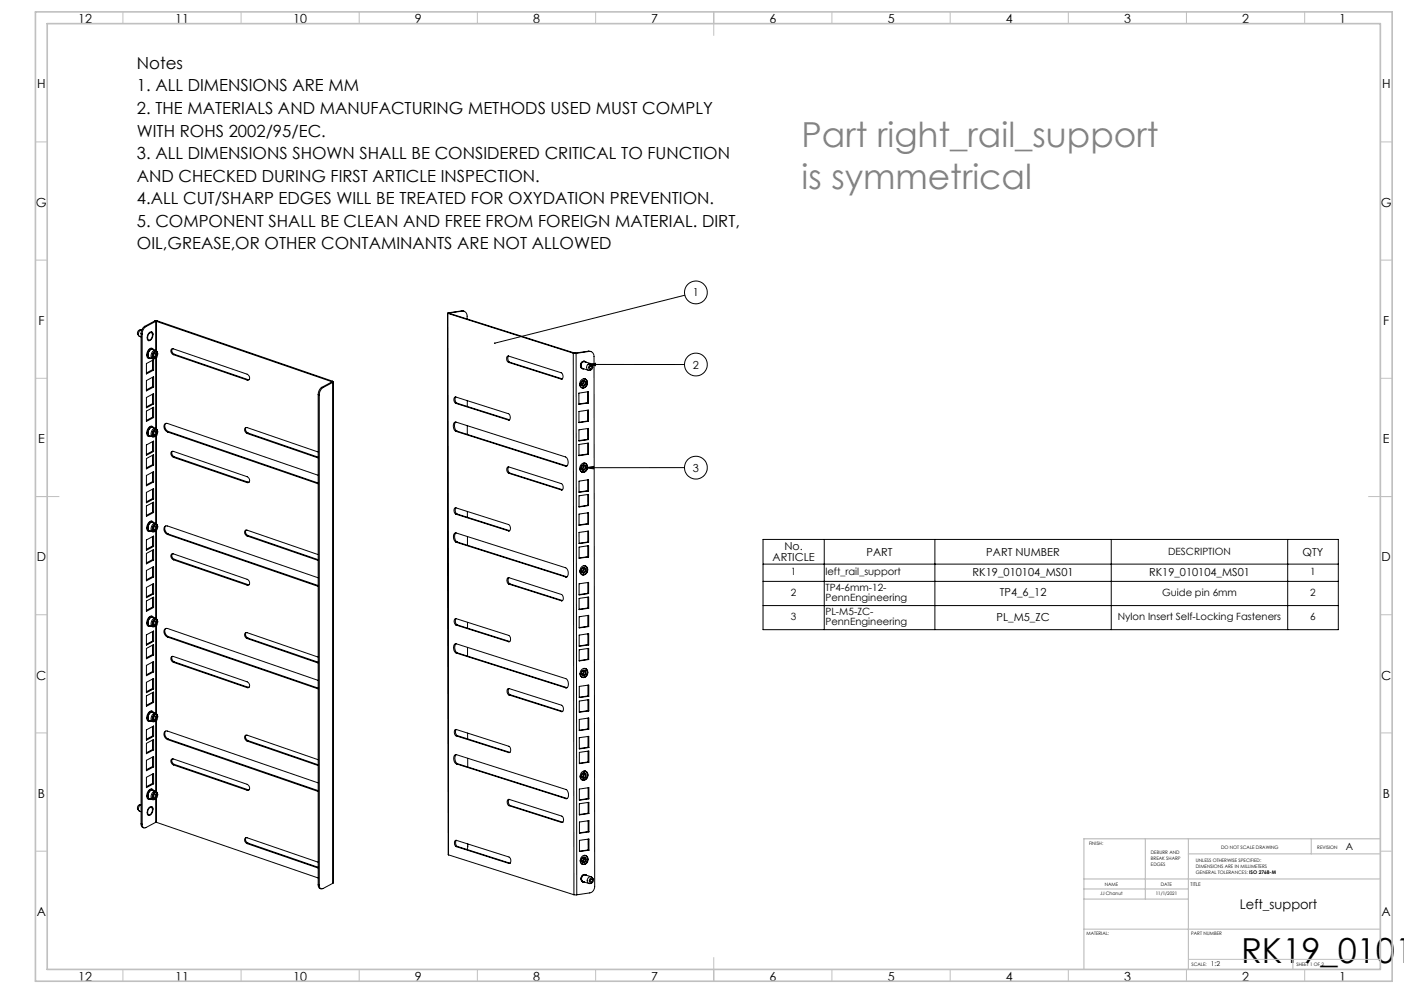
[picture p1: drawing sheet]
<svg xmlns="http://www.w3.org/2000/svg" width="594mm" height="420mm" viewBox="0 0 594 420" stroke-linecap="round" stroke-linejoin="round" font-family="sans-serif">
<g fill="none" stroke="#000" stroke-width=".42">
<path d="M59.7 139.4a1.47 1.47 0 0 0-1.5 1 1.47 1.47 0 0 0 .6 1.7M60 139.5a1.71 1.71 0 0 0-1 2.8l.7 .2M61.2 138a3.7 3.7 0 0 0-1.5 3.1M61.2 138l.5 .2M61.7 138.2a3.9 3.9 0 0 0-1.6 3.1M65.4 135.8l.5 .1M65.4 135.8l-4.2 2.2M65.9 135.9h.3M65.9 135.9l-4.2 2.3M65.9 135.9v12.4M66.2 135.9v12.7l-.3-.3M66.2 135.9l74.1 25.5"/>
<path d="M66.6 135.7l-1.2 .1M66.6 135.7l-.4 .2M66.6 135.7l74.1 25.5M189.3 132.5l.5 229.1M189.5 132.6l53 16.8M189.5 132.6l.3 229M189.7 132.3l-.2 .3M189.7 132.3l.3 .1M190 132.5l-.5 .1M190 132.5l53.1 16.8M190 132.4v.1M195.2 131.5l1.1 .1"/>
<path d="M195.2 131.5l-5.5 .8M195.2 131.5l.3 .1M195.5 131.6a1.9 1.9 0 0 1 2.1 2.1v1.2M195.5 131.6l-5.5 .8M289.7 124.9l-80.4 20.3M59.7 141.1l.4 .2M59.7 141.1v207.4M60.1 141.3v207.3M61.9 153.8l3.1-1.6v4.3l-3.1 1.7zM63 140.8l.9-.4a2.15 2.15 0 0 1 .7 2.2 2.15 2.15 0 0 1-1.8 1.5 2.35 2.35 0 0 1 .2-3.3zM63.2 141l.7-.3a1.84 1.84 0 0 1 .5 1.8 1.84 1.84 0 0 1-1.5 1.3l-.5-1zM64.1 140.3l.6 1.1"/>
<path d="M64.5 147.4a2.38 2.38 0 0 0-2.4 3.3l.9 .9M64.5 150.7h.1M64.5 150.7l.1 .1M64.5 156.4l.5 .1M64.5 156.4l-2.6 1.3M64.5 152.4v4M64.5 159.6v3.9M64.6 150.8l.3 .7M64.6 150.4l-.1 .3M64.6 150.4h.1M64.6 150.8h.1M64.6 147.8a2.09 2.09 0 0 0-1.8 3.2l.6 .4"/>
<path d="M64.9 151.4h.1M64.9 149.4l-.3 1M64.9 151.5l.1 .1M64.9 149.4h.1M65 151.6h.1M65 149.1h.1M65 149.1l-.1 .3M65.1 148l-.2-.2a1.2 1.2 0 0 0-1.2-.3 1.2 1.2 0 0 0-.8 1l-.5 1.8a1.03 1.03 0 0 0 .3 1.1 1.03 1.03 0 0 0 1.1 .1M65.1 149.1h.1M65.2 151.5h.1M65.2 149.1h-.2M65.2 151.5l-.2 .1"/>
<path d="M65.2 148.7l.7-.2a1.92 1.92 0 0 1 .5 1.9 1.92 1.92 0 0 1-1.5 1.3l-.5-1zM65.3 149.6l.2-.1a.62 .62 0 0 1 .4 .8 .62 .62 0 0 1-.8 .3zM65.7 148.2l-1.3-.4a2.18 2.18 0 0 0-1.2 3.5l1.3 .4M65.8 148.7h.1M65.9 148.3a2.05 2.05 0 0 0-1.9 1.2 2.05 2.05 0 0 0 .4 2.2l.7 .1M65.9 148.7l-.7 .4M65.9 151.1l-.7 .4M65.9 151.1h.1M65.9 151.4v29.9M66 148.6h.1M66 151.1h.1M66 151.1h-.1"/>
<path d="M66 148.6v.2M66 148.6l-.1 .1M66 148.8l.4 .7M66 148.8h.1M66 150.9h.1M66 150.9v.2M66.2 150.9v30.7l-.3-.3M66.4 149.8l-.4 1.1M66.4 149.5h.1M66.4 149.8h.1M66.4 149.5l.1 .1M66.5 149.6h.1"/>
<path d="M66.5 149.6l-.1 .2M72.9 147.5l-.2 1.2 1 1.1M73.3 150a1.24 1.24 0 0 1-1.1-1.2 1.24 1.24 0 0 1 1.1-1.3l31.3 10.8a1.24 1.24 0 0 1 1.1 1.2 1.24 1.24 0 0 1-1.1 1.2M73.3 150l31.3 10.7M73.7 149.8l-.4 .2M73.7 149.8l31.2 10.8M215.1 150.6l22.4 7.1a1.53 1.53 0 0 1 0 2.7M215.1 150.6a1.55 1.55 0 0 0 0 2.7M215.1 153.3l22.4 7.1M215.2 150.6l-.3 1.5 .7 1.1M215.6 153.2l-.5 .1M215.6 153.2l22.3 7-.4 .2"/>
<path d="M242.5 149.4l1.2 .1M242.5 149.4l.3 229M243.1 149.3h.3M243.1 149.3l-.6 .1M243.4 149.3l.3 .2M243.7 149.5l.3 229M245.6 154.6l.3 1 .5 .3M245.6 154.6a1.27 1.27 0 0 0 1.3 1.4M246 155.7l.3 .2-.3-.2M246.4 155.9h.1M246.9 152.8h.4h-.4M247.4 152.9l-.3-.1a1.6 1.6 0 0 0-1.5 1.8"/>
<path d="M247.8 153.1l-.2-.1a1.52 1.52 0 0 0-2 1.6M247.9 153.2a1.54 1.54 0 0 0-2.3 .8 1.54 1.54 0 0 0 1.4 2M248.6 154.1l3.4-.4v1zM248.6 154.1l41 .1M248.9 148.5l1.1 .2M248.9 148.5l-5.5 .8M248.9 148.5l.3 .1M249.2 148.6a1.91 1.91 0 0 1 2.1 2.2l.3 224.1a2.67 2.67 0 0 1-2.1 2.8l-5.5 .8M249.2 148.6l-5.5 .9M249.3 154.7a.88 .88 0 0 1 1.4 .2 .88 .88 0 0 1-.5 1.3 .88 .88 0 0 1-1.1-.7zM249.9 153.8l-2.4-.8a1.54 1.54 0 0 0-1.6 1.1 1.54 1.54 0 0 0 .7 1.8l2.4 .7M250.7 154.8a1.3 1.3 0 0 0-1.7-.8 1.3 1.3 0 0 0-.6 1.9 1.3 1.3 0 0 0 1.8 .4"/>
<path d="M61.9 161l3.1-1.7v4.4l-3.1 1.6zM61.9 168.1l3.1-1.6v4.4l-3.1 1.6zM61.9 173.9l3.1-1.7v4.4l-3.1 1.6zM64.5 166.7v4M64.5 172.5v3.9M64.5 163.5l.5 .2M64.5 163.5l-2.6 1.4M64.5 170.7l.5 .2M64.5 170.7l-2.6 1.4M64.5 176.4l.5 .2M64.5 176.4l-2.6 1.4M70.2 179.1a2.23 2.23 0 0 0 1.1 3.4"/>
<path d="M104.9 160.6h.5M104.9 160.6l-.3 .1M134.6 166.9l.5 .2M134.6 166.9v207.3M135.1 167.1v207.3M136.2 163.8a3.7 3.7 0 0 0-1.6 3.1M136.2 163.8l.4 .2M136.6 164a3.9 3.9 0 0 0-1.5 3.1M140.3 161.4v.2M140.3 161.6l.5 .1M140.3 161.6l-4.1 2.2M140.7 161.2l.3 .4-.2 .1"/>
<path d="M140.7 161.2l-.4 .2M140.8 161.7l-4.2 2.3M140.8 161.7v211.9M141 161.5l-.2 212.1M192.8 167.9l22.3 7.1a1.53 1.53 0 0 1 0 2.7M192.8 167.9a1.53 1.53 0 0 0 0 2.7M192.8 170.6l22.3 7.1M192.9 167.9l-.3 1.6 .7 1M192.9 178.5a2.64 2.64 0 0 0 .5 3.9M193.3 170.5l-.5 .1M193.3 170.5l22.3 7.1-.5 .1M197.7 169.5v2.4"/>
<path d="M244.9 166.3l4-.6 .1 4.7-4.1 .6zM244.9 174l4.1-.6v4.8l-4.1 .6zM245.7 161a1.66 1.66 0 0 1 2.4-.4 1.66 1.66 0 0 1 .2 2.5 1.64 1.64 0 0 1-2.3 .8 1.64 1.64 0 0 1-.6-2.4zM246 164h.1M246.1 161.4a1.14 1.14 0 0 1 1.8 .4 1.14 1.14 0 0 1-1.1 1.6 1.16 1.16 0 0 1-1-.8 1.16 1.16 0 0 1 .3-1.2zM246.1 161.4a.86 .86 0 0 1 1.3 .2 .86 .86 0 0 1-.4 1.3 .86 .86 0 0 1-1.2-.7zM246.3 161.2a.82 .82 0 0 1-.4 1.4M246.7 161.1l.2 1.1-.8 .7M246.8 160.2a1.83 1.83 0 0 1 1.5 2.4 1.83 1.83 0 0 1-2.6 1l-.5-1.2M247.4 160.2a2.05 2.05 0 0 1 .9 2.4 2.05 2.05 0 0 1-2.1 1.4M248.6 170.3l.4 .1M248.6 170.3l-3.7 .6"/>
<path d="M248.6 165.8v4.5M248.6 173.5v4.6M248.6 178.1l.4 .1M248.6 178.1l-3.7 .5M61.9 188.2l3.1-1.6v4.4l-3.1 1.6zM61.9 193.9l3.1-1.6v4.4l-3.1 1.6zM64.5 180.4a2.45 2.45 0 0 0-2.2 3.7l.7 .5M64.5 183.6h.1M64.5 183.6l.1 .1M64.5 186.8v4M64.5 192.6v4M64.5 199.7v4"/>
<path d="M64.5 190.8l.5 .2M64.5 190.8l-2.6 1.4M64.5 196.6l.5 .1M64.5 196.6l-2.6 1.3M64.6 183.7l.3 .7M64.6 183.4l-.1 .2M64.6 183.4h.1M64.6 183.7h.1M64.6 180.8a2.11 2.11 0 0 0-1.8 3.2l.6 .3M64.9 184.4h.1M64.9 182.4l-.3 1M64.9 184.4l.1 .2"/>
<path d="M64.9 182.4h.1M65 184.6h.1M65 182.1h.1M65 182.1l-.1 .3M65.1 181l-.2-.2a1.2 1.2 0 0 0-1.2-.4 1.2 1.2 0 0 0-.8 1.1l-.5 1.8a1.02 1.02 0 0 0 .2 1.1 1.02 1.02 0 0 0 1.2 .1M65.1 182.1h.1M65.2 184.5h.1M65.2 182.1h-.2M65.2 184.5l-.2 .1M65.2 181.7l.7-.2a1.91 1.91 0 0 1 .5 1.9 1.91 1.91 0 0 1-1.5 1.3l-.5-1zM65.3 182.6l.2-.2a.62 .62 0 0 1 .4 .8 .62 .62 0 0 1-.8 .4zM65.7 181.2l-1.3-.5a2.2 2.2 0 0 0-1.2 3.6l1.3 .4"/>
<path d="M65.8 181.7h.1M65.9 181.3a1.99 1.99 0 0 0-1.8 1.3 1.99 1.99 0 0 0 .6 2.2h.4M65.9 181.7l-.7 .4M65.9 184.1l-.7 .4M65.9 184.1h.1M65.9 184.4v37.1M66 181.6h.1M66 184.1h.1M66 184.1h-.1M66 181.6v.2M66 181.6l-.1 .1M66 181.8l.4 .7"/>
<path d="M66 181.8h.1M66 183.9h.1M66 183.9v.2M66.2 183.9v37.8l-.3-.3a1.99 1.99 0 0 0-1.8 1.4 1.99 1.99 0 0 0 .6 2.1h.4M66.4 182.8l-.4 1.1M66.4 182.5h.1M66.4 182.8h.1M66.4 182.5v.3M70.9 182.7a2.21 2.21 0 0 1-.9-3.6h.9l63.7 21.9M70.9 182.7l63.7 21.9M71.3 182.5l-.4 .2M71.3 182.5l63.3 21.8"/>
<path d="M72.9 190.9l-.2 1.2 1 1.1M73.3 193.4a1.26 1.26 0 0 1-1.1-1.2 1.26 1.26 0 0 1 1.1-1.3l31.3 10.7a1.26 1.26 0 0 1 1.1 1.3 1.26 1.26 0 0 1-1.1 1.2M73.3 193.4l31.3 10.7M73.7 193.2l-.4 .2M73.7 193.2l31.2 10.7M104.1 180.8l-.2 1.3 1 1M104.6 183.4a1.26 1.26 0 0 1-1.2-1.3 1.26 1.26 0 0 1 1.2-1.2l30 10.3M104.6 183.4l30 10.3M104.9 183.1l-.3 .3M104.9 183.1l29.7 10.3M192.9 182.4a2.58 2.58 0 0 1-.4-3.9l46.8 14.8a2.58 2.58 0 0 1 .3 3.9h-.3M192.9 182.4l46.4 14.8"/>
<path d="M193.4 182.4h-.5M193.4 182.4l46.3 14.7M197.7 180.1v3.6M215.2 197.5l-.3 1.5 .8 1.1M239.7 197.1l-.4 .1M239.7 197.1h.1M244.9 181.8l4.1-.6v4.7l-4.1 .6zM244.9 188l4.1-.6v4.7l-4.1 .6zM246.1 199.6l.1 .1M246.1 197a1.15 1.15 0 0 1 1.9 .7 1.15 1.15 0 0 1-1.5 1.2 1.22 1.22 0 0 1-.4-1.9zM246.1 197.1a.86 .86 0 0 1 1.3 .2 .86 .86 0 0 1-.4 1.2 .86 .86 0 0 1-1.1-.6zM246.1 196.2a1.75 1.75 0 0 1 2.4 .6 1.75 1.75 0 0 1-.5 2.4 1.7 1.7 0 0 1-2.5-.1 1.7 1.7 0 0 1 .2-2.4z"/>
<path d="M246.4 196.9a.8 .8 0 0 1 .2 .8 .8 .8 0 0 1-.7 .5M246.7 196.7l.2 1.1-.8 .8M246.9 195.9a1.83 1.83 0 0 1 1.4 2.4 1.83 1.83 0 0 1-2.6 1l-.5-1.3M247.4 195.9a2.04 2.04 0 0 1 1 2.4 2.04 2.04 0 0 1-2.2 1.4M247.9 197.8l3.3-.5v1zM248.6 181.2v4.6M248.6 185.8l.4 .1M248.6 185.8l-3.7 .6M248.6 192l.4 .1M248.6 192l-3.7 .6M248.6 187.4v4.6M289.6 197.8h-41.7"/>
<path d="M61.9 201.1l3.1-1.6v4.4l-3.1 1.6zM61.9 208.3l3.1-1.6v4.3l-3.1 1.7zM61.9 214l3.1-1.6v4.4l-3.1 1.6zM64.5 206.9v4M64.5 212.6v4M64.5 203.7l.5 .2M64.5 203.7l-2.6 1.4M64.5 210.9l.5 .1M64.5 210.9l-2.6 1.3M64.5 216.6l.5 .2M64.5 216.6l-2.6 1.4M104.9 203.9l.5 .1"/>
<path d="M104.9 203.9l-.3 .2M192.9 217.5a1.53 1.53 0 0 1 0-2.7l22.3 7.1a1.53 1.53 0 0 1 0 2.7M192.9 217.5l22.3 7.1M192.9 214.8l-.2 1.5 .7 1.1M193.4 217.4l-.5 .1M193.4 217.4l22.2 7.1M197.7 216.3v2.5M215.2 200.1a1.53 1.53 0 0 1 0-2.6l22.3 7.1a1.55 1.55 0 0 1 0 2.6M215.2 200.1l22.3 7.1M215.7 200.1h-.5M215.7 200.1l22.2 7M237.9 207.2h-.4"/>
<path d="M245 203.5l4-.6v4.8l-4 .5zM245 209.7l4-.6v4.7l-4 .6zM245 217.4l4-.5v4.7l-4 .6zM248.6 203v4.6M248.6 207.6l.4 .1M248.6 207.6l-3.6 .5M248.6 209.1l.1 4.6M248.7 216.9v4.6M248.7 213.7l.3 .1M248.7 213.7l-3.7 .6M61.9 228.4l3.1-1.7v4.4l-3.1 1.6zM61.9 234.1l3.1-1.6v4.4l-3.1 1.6z"/>
<path d="M64.5 220.5a2.46 2.46 0 0 0-2.2 3.8l.7 .5M64.5 223.8h.1M64.5 223.8l.1 .1M64.5 227v3.9M64.5 232.7v4M64.5 239.9v4M64.5 230.9l.5 .2M64.5 230.9l-2.6 1.4M64.5 236.7l.5 .2M64.5 236.7l-2.6 1.4M64.6 223.9l.3 .7M64.6 223.6l-.1 .2"/>
<path d="M64.6 223.6h.1M64.6 223.9h.1M64.6 221a2.09 2.09 0 0 0-1.9 1.2 2.09 2.09 0 0 0 .4 2.3h.3M64.9 224.6h.1M64.9 222.5l-.3 1.1M64.9 224.6l.1 .2M64.9 222.5h.1M65 224.8h.1M65 222.3h.1M65 222.3h.2M65 222.3l-.1 .2M65.1 221.1l-.2-.2a1.2 1.2 0 0 0-1.2-.3 1.2 1.2 0 0 0-.8 1l-.5 1.8a1.01 1.01 0 0 0 .3 1.2 1.01 1.01 0 0 0 1.1 .1"/>
<path d="M65.2 224.7h.1M65.2 224.7l-.2 .1M65.2 221.9l.7-.3a1.91 1.91 0 0 1 .5 2 1.91 1.91 0 0 1-1.5 1.3l-.5-1zM65.3 222.7l.2-.1a.62 .62 0 0 1 .4 .8 .62 .62 0 0 1-.8 .3zM65.7 221.4l-1.3-.5a2.2 2.2 0 0 0-1.2 3.6l1.3 .4M65.8 221.9h.1M65.9 221.9l-.7 .4M65.9 224.3l-.7 .4M65.9 224.3h.1M65.9 224.6v37M66 221.7h.1M66 224.2v.1"/>
<path d="M66 221.7v.3M66 221.7l-.1 .2M66 222l.4 .6M66 222h.1M66 224h.1M66 224v.3M66.2 224.1v37.8l-.3-.3M66.4 222.9l-.4 1.1M66.4 222.6h.1M66.4 222.9h.1M66.4 222.6l.1 .1M66.5 222.7h.1"/>
<path d="M66.5 222.7l-.1 .2M70.2 222.4a2.27 2.27 0 0 0 1.1 3.5M70.9 226.1a2.18 2.18 0 0 1-.9-3.6h.9l63.7 21.9M70.9 226.1l63.7 21.9M71.3 225.9l-.4 .2M71.3 225.9l63.3 21.8M72.9 234.2l-.2 1.3 1 1.1M73.3 236.8a1.26 1.26 0 0 1-1.1-1.3 1.26 1.26 0 0 1 1.1-1.2l31.3 10.7a1.24 1.24 0 0 1 1.1 1.3 1.24 1.24 0 0 1-1.1 1.2M73.3 236.8l31.3 10.7M73.7 236.6l-.4 .2M73.7 236.6l31.2 10.7M104.1 224.2l-.2 1.2 1 1.1"/>
<path d="M104.6 226.7a1.24 1.24 0 0 1-1.2-1.2 1.24 1.24 0 0 1 1.2-1.3l30 10.4M104.6 226.7l30 10.3M104.9 226.5l-.3 .2M104.9 226.5l29.7 10.2M192.9 225.4a2.69 2.69 0 0 0 .6 3.9M192.9 225.4a2.12 2.12 0 0 0-.3 3.7l.3 .2M192.9 225.4l46.4 14.8a2.55 2.55 0 0 1 .3 3.9l-.3-.1M192.9 229.3l46.4 14.7M193.5 229.3h-.6M193.5 229.3l46.3 14.7M197.8 227v3.6M215.6 224.5l-.4 .1"/>
<path d="M245 225.2l4-.6v4.8l-4 .5zM245 231.4l4-.6v4.8l-4 .5zM246.2 239.7a1.75 1.75 0 0 1 2.4 .5 1.75 1.75 0 0 1-.6 2.4 1.7 1.7 0 0 1-2.4-.1 1.7 1.7 0 0 1 .2-2.4zM246.9 239.3a1.9 1.9 0 0 1 1.6 2.2 1.9 1.9 0 0 1-2.2 1.5M247.5 239.3a2.03 2.03 0 0 1 .9 2.4 2.03 2.03 0 0 1-2.1 1.4M248.7 224.7v4.6M248.7 230.9v4.6M248.7 221.5l.3 .1M248.7 221.5l-3.7 .5M248.7 229.3l.3 .1M248.7 229.3l-3.7 .5M248.7 235.5l.3 .1"/>
<path d="M248.7 235.5l-3.7 .5M322.8 228.2h243.4v38.1h-243.4zM322.8 238.6h243.4M348.7 228.2v38.1M395.5 228.2v38.1M470.1 228.2v38.1M544.8 228.2v38.1M61.9 241.3l3.1-1.6v4.3l-3.1 1.7zM61.9 248.4l3.1-1.6v4.4l-3.1 1.6zM61.9 254.2l3.1-1.6v4.3l-3.1 1.7zM64.5 247.1v4M64.5 252.8v4"/>
<path d="M64.5 243.9l.5 .1M64.5 243.9l-2.6 1.3M64.5 251.1l.5 .1M64.5 251.1l-2.6 1.3M64.5 256.8l.5 .1M64.5 256.8l-2.6 1.3M104.9 247.3l.5 .1M104.9 247.3l-.3 .2M215.2 247a1.56 1.56 0 0 1 0-2.7l22.4 7.1a1.53 1.53 0 0 1 0 2.7M215.2 247l22.4 7.1M215.3 244.4l-.3 1.5 .7 1.1M215.7 247h-.5"/>
<path d="M215.7 247l22.3 7-.4 .1M239.8 244h-.5M239.8 244h.1M245 246.9l4-.6v4.8l-4 .6zM245 253.1l4-.6 .1 4.8-4.1 .6zM245.3 241.4l.2 1 .8 .6M246.1 243l.1 .1M246.2 240.4a1.14 1.14 0 0 1 1.8 .5 1.14 1.14 0 0 1-1.1 1.5 1.13 1.13 0 0 1-1-.7 1.13 1.13 0 0 1 .3-1.3zM246.2 240.5a.86 .86 0 0 1 1.3 .2 .86 .86 0 0 1-.4 1.3 .86 .86 0 0 1-1.2-.7zM246.4 240.3a.8 .8 0 0 1 .2 .8 .8 .8 0 0 1-.6 .6M246.8 240.2l.2 1-.8 .8M248.7 246.4v4.5"/>
<path d="M248.7 252.6v4.6M248.7 250.9l.3 .2M248.7 250.9l-3.7 .6M248.7 257.2l.4 .1M248.7 257.2l-3.7 .5M322.8 245.9h243.4M322.8 256.1h243.4M61.9 268.5l3.1-1.6v4.4l-3.1 1.6zM61.9 274.3l3.1-1.7v4.4l-3.1 1.6zM64.5 260.7a2.38 2.38 0 0 0-2.4 3.3l.9 1M64.5 264h.1M64.5 264l.1 .1"/>
<path d="M64.5 267.1v4M64.5 272.9v3.9M64.5 271.1l.5 .2M64.5 271.1l-2.6 1.4M64.5 276.8l.5 .2M64.5 276.8l-2.6 1.4M64.6 264.1l.3 .7M64.6 263.8l-.1 .2M64.6 263.8h.1M64.6 264.1h.1M64.6 261.1a2.09 2.09 0 0 0-1.8 3.2l.6 .4M64.9 264.7h.1"/>
<path d="M64.9 262.7l-.3 1.1M64.9 264.8l.1 .2M64.9 262.7h.1M65 265h.1M65 262.4h.1M65 262.4l-.1 .3M65.1 261.3l-.2-.2a1.2 1.2 0 0 0-1.2-.3 1.2 1.2 0 0 0-.8 1l-.5 1.8a1.03 1.03 0 0 0 .3 1.1 1.03 1.03 0 0 0 1.1 .1M65.1 262.4h.1M65.2 264.8h.1M65.2 262.4h-.2M65.2 264.8l-.2 .2M65.2 262.1l.7-.3a1.92 1.92 0 0 1 .5 1.9 1.92 1.92 0 0 1-1.5 1.4l-.5-1.1z"/>
<path d="M65.3 262.9l.2-.1a.62 .62 0 0 1 .4 .8 .62 .62 0 0 1-.8 .3zM65.7 261.5l-1.3-.4a2.18 2.18 0 0 0-1.2 3.5l1.3 .5M65.8 262l.1 .1M65.9 261.6a2.05 2.05 0 0 0-1.9 1.2 2.05 2.05 0 0 0 .4 2.2l.7 .1M65.9 262l-.7 .4M65.9 264.5l-.7 .3M65.9 262.1l-.7 .3M65.9 264.5h.1M65.9 264.7v37M66 261.9h.1M66 264.4h.1M66 264.4l-.1 .1"/>
<path d="M66 261.9v.2M66 261.9l-.1 .2M66 262.1l.4 .7M66 262.1h.1M66 264.2h.1M66 264.2v.2M66.2 264.2v37.8l-.3-.3M66.4 263.1l-.4 1.1M66.4 262.8h.1M66.4 263.1h.1M66.4 262.8v.3M70.2 265.8a2.27 2.27 0 0 0 1.1 3.5"/>
<path d="M70.9 269.5a2.21 2.21 0 0 1-.9-3.6l.9-.1 63.7 22M70.9 269.5l63.7 21.9M71.3 269.3l-.4 .2M71.3 269.3l63.3 21.8M72.9 277.6l-.2 1.2 1 1.1M73.7 279.9l-.4 .2M73.7 279.9l31.2 10.8M104.1 267.6l-.2 1.2 1 1.1M104.6 270.1a1.24 1.24 0 0 1-1.2-1.3 1.24 1.24 0 0 1 1.2-1.2l30 10.3M104.6 270.1l30 10.3M104.9 269.9l-.3 .2M104.9 269.9l29.7 10.2"/>
<path d="M192.9 261.6l22.4 7.2a1.56 1.56 0 0 1 0 2.6M192.9 261.6a1.56 1.56 0 0 0 0 2.8M192.9 264.4l22.4 7M193 261.7l-.3 1.5 .7 1.1M193 272.3a2.64 2.64 0 0 0 .5 3.8M193 276.2a2.58 2.58 0 0 1-.3-3.9l46.7 14.7a2.57 2.57 0 0 1 .3 4l-.3-.1M193 276.2l46.4 14.7M193.4 264.3l-.5 .1M193.4 264.3l22.3 7M193.5 276.1l-.5 .1M193.5 276.1l46.4 14.7M197.8 263.2v2.5"/>
<path d="M197.8 273.8v3.7M215.6 271.4h-.3M245 260.9l4.1-.6v4.7l-4.1 .6zM245 268.6l4.1-.6v4.8l-4.1 .5zM245 274.8l4.1-.6v4.8l-4.1 .6zM248.7 260.3v4.6M248.7 264.9l.4 .1M248.7 264.9l-3.7 .5M248.7 268.1v4.5M248.7 272.6l.4 .2M248.7 272.6l-3.7 .6M248.7 278.9l.4 .1"/>
<path d="M248.7 278.9l-3.7 .5M248.7 274.3v4.6M61.9 281.4l3.1-1.6v4.4l-3.1 1.6zM61.9 288.6l3.1-1.6v4.4l-3.1 1.6zM61.9 294.3l3.1-1.6v4.4l-3.1 1.6zM64.5 280.1v3.9M64.5 287.2v4M64.5 293v4M64.5 284l.5 .2M64.5 284l-2.6 1.4M64.5 291.2l.5 .2M64.5 291.2l-2.6 1.4"/>
<path d="M64.5 297l.5 .1M64.5 297l-2.6 1.3M73.3 280.1a1.24 1.24 0 0 1-1.1-1.2 1.24 1.24 0 0 1 1.1-1.2l31.3 10.7a1.24 1.24 0 0 1 1.1 1.2 1.24 1.24 0 0 1-1.1 1.2M73.3 280.1l31.3 10.7M104.9 290.7h.5M104.9 290.7l-.3 .1M215.3 293.9a1.6 1.6 0 0 1 0-2.7l22.3 7.1a1.6 1.6 0 0 1 0 2.7M215.3 293.9l22.3 7.1M215.3 291.2l-.2 1.6 .7 1M215.8 293.8l-.5 .1M215.8 293.8l22.3 7.1M239.9 290.8l-.5 .1"/>
<path d="M239.9 290.8v.1M245.1 290.3l4-.5v4.7l-4 .5zM245.1 296.5l4-.6v4.8l-4 .6zM246.2 286.4l.1 .1M246.2 283.9a1.14 1.14 0 0 1 1.9 .4 1.14 1.14 0 0 1-1.2 1.5 1.16 1.16 0 0 1-1-.7 1.16 1.16 0 0 1 .3-1.2zM246.2 283.9a.86 .86 0 0 1 1.3 .2 .86 .86 0 0 1-.4 1.3 .86 .86 0 0 1-1.1-.7zM246.2 283.1a1.65 1.65 0 0 1 2.3 .2 1.65 1.65 0 0 1-.1 2.3 1.64 1.64 0 0 1-2.3 .8 1.64 1.64 0 0 1-.5-2.4zM246.5 283.7a.83 .83 0 0 1 .2 .8 .83 .83 0 0 1-.7 .6M246.8 283.5l.2 1.1-.8 .8M247 282.7a1.83 1.83 0 0 1 1.4 2.4 1.83 1.83 0 0 1-2.6 1l-.5-1.2M247.5 282.7a2.04 2.04 0 0 1 1 2.4 2.04 2.04 0 0 1-2.2 1.4M248.7 289.8v4.6"/>
<path d="M248.7 296v4.6M248.7 294.4l.4 .1M248.7 294.4l-3.6 .5M61.9 308.7l3.1-1.6v4.3l-3.1 1.7zM61.9 314.4l3.1-1.6v4.4l-3.1 1.6zM64.5 300.9a2.45 2.45 0 0 0-2.2 3.7l.7 .5M64.5 304.1h.1M64.5 304.1l.1 .1M64.5 307.3v4M64.5 313v4M64.5 311.3l.5 .1M64.5 311.3l-2.6 1.3"/>
<path d="M64.5 317l.5 .2M64.5 317l-2.6 1.4M64.6 304.2l.3 .7M64.6 303.9v.3M64.6 303.9h.1M64.6 304.2h.1M64.6 304.2l.4 .7M64.6 301.3a2.09 2.09 0 0 0-1.9 1.3 2.09 2.09 0 0 0 .4 2.2l.3 .1M64.6 303.9l-.1 .2M64.9 304.9h.1M64.9 302.8l-.3 1.1M64.9 304.9l.1 .2"/>
<path d="M64.9 302.8h.1M65 305.1h.1M65 302.6h.1M65 302.6l-.1 .2M65.1 301.4l-.2-.1a1.2 1.2 0 0 0-1.2-.4 1.2 1.2 0 0 0-.8 1.1l-.5 1.2v1.1a.91 .91 0 0 0 1.4 .7M65.1 302.6h.1M65.2 305h.1M65.2 302.6h-.2M65.2 302.2l.7-.3a1.91 1.91 0 0 1 .5 2 1.91 1.91 0 0 1-1.5 1.3l-.5-1zM65.3 303.1l.2-.2a.62 .62 0 0 1 .4 .8 .62 .62 0 0 1-.8 .4zM65.7 301.7l-1.3-.5a2.2 2.2 0 0 0-1.2 3.6l1.3 .4M65.8 302.2h.1"/>
<path d="M65.9 301.7a1.99 1.99 0 0 0-1.8 1.4 1.99 1.99 0 0 0 .6 2.1l.4 .1M65.9 302.2l-.7 .4M65.9 304.6l-.7 .4M65.9 304.6l-.9 .5M65.9 304.6h.1M65.9 304.9v29.9M66 302.1h.1M66 304.6h.1M66 304.6h-.1M66 302.1v.1M66 302.1l-.1 .1M66 302.2l.4 .7"/>
<path d="M66 302.2h.1M66 304.3h.1M66 304.3v.3M66.2 304.4v30.6l-.3-.3M66.4 303.3l-.4 1M66.4 302.9h.1M66.4 303.3h.1M66.4 302.9l.1 .2M66.5 303.1h.1M66.5 303.1l-.1 .2M70.2 309.2a2.23 2.23 0 0 0 1.1 3.4M70.9 312.8a2.18 2.18 0 0 1-.9-3.5l.9-.1 63.7 21.9"/>
<path d="M70.9 312.8l63.7 22M71.3 312.6l-.4 .2M71.3 312.6l63.3 21.8M104.1 310.9l-.2 1.3 1 1M104.6 313.5a1.26 1.26 0 0 1-1.2-1.3 1.26 1.26 0 0 1 1.2-1.2l30 10.3M104.6 313.5l30 10.3M104.9 313.2l-.3 .3M104.9 313.2l29.7 10.3M193 311.2a1.56 1.56 0 0 1 0-2.7l22.3 7.1a1.53 1.53 0 0 1 0 2.7M193 311.2l22.3 7.1M193 319.2a2.12 2.12 0 0 0-.3 3.7l.4 .2M193 319.2l46.4 14.7a2.57 2.57 0 0 1 .4 3.9h-.4"/>
<path d="M193 308.6l-.2 1.5 .7 1M193 319.2a2.64 2.64 0 0 0 .6 3.8M193.5 311.1l-.5 .1M193.5 311.1l22.2 7.1M197.8 310.1v2.4M215.7 318.3h-.4M238 300.9l-.4 .1M245.1 312l4-.6v4.8l-4 .6zM245.1 304.3l4-.6v4.7l-4 .6zM245.1 318.2l4-.5v4.7l-4 .6zM248.7 300.6l.4 .1M248.7 300.6l-3.6 .5"/>
<path d="M248.8 303.7v4.6M248.8 311.5v4.6M248.8 317.7v4.6M248.8 308.3l.3 .1M248.8 308.3l-3.7 .6M248.8 316.1l.3 .1M248.8 316.1l-3.7 .5M61.9 321.6l3.1-1.6v4.4l-3.1 1.6zM61.9 328.8l3.1-1.7v4.4l-3.1 1.6zM64.5 333.9a2.46 2.46 0 0 0-2.2 3.7l.7 .5M64.5 337.1h.1M64.5 337.1l.1 .1"/>
<path d="M64.5 320.2v4M64.5 327.4v3.9M64.5 324.2l.5 .2M64.5 324.2l-2.6 1.4M64.5 331.3l.5 .2M64.5 331.3l-2.6 1.4M64.6 337.2l.3 .7M64.6 336.9l-.1 .2M64.6 336.9h.1M64.6 337.2h.1M64.6 334.3a2.09 2.09 0 0 0-1.9 1.2 2.09 2.09 0 0 0 .4 2.3h.3M64.9 337.9h.1"/>
<path d="M64.9 335.8l-.3 1.1M64.9 337.9l.3 .1M64.9 335.8h.1M65 337.9v.2M65 338.1h.1M65 335.6h.1M65 335.6l-.1 .2M65.1 334.5l-.2-.3a1.2 1.2 0 0 0-1.2-.3 1.2 1.2 0 0 0-.8 1l-.5 1.8a1.01 1.01 0 0 0 .3 1.2 1.01 1.01 0 0 0 1.1 .1M65.2 338h.1M65.2 338l-.2 .1M65.2 335.2l.7-.3a1.91 1.91 0 0 1 .5 2 1.91 1.91 0 0 1-1.5 1.3l-.5-1zM65.3 336l.2-.1a.62 .62 0 0 1 .4 .8 .62 .62 0 0 1-.8 .4z"/>
<path d="M65.7 334.7l-1.3-.5a2.2 2.2 0 0 0-1.2 3.6l1.3 .4M65.8 335.2h.1M65.9 334.7a1.99 1.99 0 0 0-1.8 1.4 1.99 1.99 0 0 0 .6 2.1l.4 .1M65.9 335.2l-.9 .4M65.9 337.6l-.7 .4M65.9 337.6h.1M65.9 337.9v9.9M66 335.1h.1M66 335.1v.2M66 335.1l-.1 .1M66 335.3l.4 .6M66 335.3h.1"/>
<path d="M66 337.3h.1M66 337.3v.3M66.2 337.4v10.4M66.4 336.3l-.4 1M66.4 335.9h.1M66.4 336.3h.1M66.4 335.9l.1 .1M66.5 336h.1M66.5 336l-.1 .3M72.9 321l-.2 1.2 1 1.1M73.3 323.5a1.26 1.26 0 0 1-1.1-1.2 1.26 1.26 0 0 1 1.1-1.3l31.3 10.7a1.26 1.26 0 0 1 1.1 1.3 1.26 1.26 0 0 1-1.1 1.2M73.3 323.5l31.3 10.7"/>
<path d="M73.7 323.3l-.4 .2M73.7 323.3l31.2 10.7M104.9 334l.5 .1M104.9 334l-.3 .2M193.1 323.1l46.3 14.7M193.6 323l-.5 .1M193.6 323l46.3 14.7M197.9 320.7v3.7M215.4 338.1l-.3 1.5 .7 1.1M239.9 337.7l-.5 .1M239.9 337.7h.1M245.1 333.7l4-.6v4.8l-4 .6z"/>
<path d="M245.1 340l4-.6v4.7l-4 .6zM245.4 328.2l.2 1.1 .8 .6M246.2 329.8l.1 .1M246.3 326.5a1.75 1.75 0 0 1 2.4 .5 1.75 1.75 0 0 1-.6 2.4 1.7 1.7 0 0 1-2.4 0 1.7 1.7 0 0 1 .2-2.5zM246.3 327.3a1.14 1.14 0 0 1 1.8 .4 1.14 1.14 0 0 1-1.1 1.5 1.13 1.13 0 0 1-1-.7 1.13 1.13 0 0 1 .3-1.2zM246.3 327.4a.86 .86 0 0 1 1.3 .1 .86 .86 0 0 1-.4 1.3 .86 .86 0 0 1-1.2-.7zM246.5 327.1a.8 .8 0 0 1 .2 .8 .8 .8 0 0 1-.6 .6M246.9 327l.2 1.1-.8 .7M247 326.1a1.89 1.89 0 0 1 1.6 2.2 1.89 1.89 0 0 1-2.2 1.6M247.6 326.1a2.05 2.05 0 0 1 .9 2.4 2.05 2.05 0 0 1-2.1 1.4M248.8 322.3l.3 .1M248.8 322.3l-3.7 .5"/>
<path d="M248.8 333.2v4.6M248.8 339.4v4.6M248.8 337.8l.3 .1M248.8 337.8l-3.7 .5M58.8 342.9a1.45 1.45 0 0 1-.6-1.7 1.45 1.45 0 0 1 1.5-.9 1.83 1.83 0 0 0-.7 2.8l.7 .2M59.7 348.5l.2 1.1 1 .5M59.7 348.5l.4 .1M63 341.6l.9-.4a2.15 2.15 0 0 1 .7 2.2 2.15 2.15 0 0 1-1.8 1.5 2.35 2.35 0 0 1 .2-3.3zM63.2 341.8l.7-.3a1.84 1.84 0 0 1 .5 1.8 1.84 1.84 0 0 1-1.5 1.3l-.5-1zM64.1 341.1l.6 1.1M65.9 347.8l-4.2 2.2a1.14 1.14 0 0 1-1.2-.1 1.14 1.14 0 0 1-.4-1.3M65.9 347.8h.3"/>
<path d="M66.2 347.8l68.4 23.6M104.1 354.3l-.2 1.2 1 1.1M104.6 356.8a1.24 1.24 0 0 1-1.2-1.2 1.24 1.24 0 0 1 1.2-1.3l30 10.4M104.6 356.8l30 10.4M104.9 356.6l-.3 .2M104.9 356.6l29.7 10.2M193 358.1a1.56 1.56 0 0 1 0-2.7l22.4 7.1a1.56 1.56 0 0 1 0 2.7M193 358.1l22.4 7.1M193.1 355.4l-.3 1.6 .7 1M193.5 358l-.5 .1M193.5 358l22.3 7.1-.4 .1M197.9 357l-.3 2.3"/>
<path d="M215.3 340.8a1.53 1.53 0 0 1 0-2.7l22.4 7.1a1.56 1.56 0 0 1 0 2.7M215.3 340.8l22.4 7.1M215.8 340.7l-.5 .1M215.8 340.7l22.3 7.1-.4 .1M245.1 347.7l4.1-.6v4.7l-4.1 .6zM245.1 355.4l4.1-.5v4.7l-4.1 .6zM248.8 347.2v4.5M248.8 344l.3 .1M248.8 344l-3.7 .5M248.8 351.7l.4 .1M248.8 351.7l-3.7 .6M248.8 354.9v4.6"/>
<path d="M248.8 359.5l.4 .1M248.8 359.5l-3.7 .5M134.6 374.2l.3 1.2 .9 .5M134.6 374.2l.5 .2M140.8 373.6l-4.2 2.2a1.14 1.14 0 0 1-1.2-.2 1.14 1.14 0 0 1-.3-1.2M189.8 361.6l53 16.8M242.8 378.4l1.2 .1M246.2 372.8l.4 .2M246.2 365.5l.1 .1M246.3 372.8l.2 .1M246.3 363a.86 .86 0 0 1 1.3 .2 .86 .86 0 0 1-.4 1.2 .86 .86 0 0 1-1.1-.6zM246.3 362.1a1.75 1.75 0 0 1 2.4 .6 1.75 1.75 0 0 1-.5 2.4 1.7 1.7 0 0 1-2.4-.1 1.7 1.7 0 0 1 .2-2.4z"/>
<path d="M246.5 372.9h.1M246.6 362.8a.8 .8 0 0 1 .2 .8 .8 .8 0 0 1-.7 .6M246.6 362.6a1.09 1.09 0 0 1 1.4 1.4 1.09 1.09 0 0 1-1.9 .3v-1zM246.7 373h.1M246.9 362.6l.2 1.1-.8 .8M247.1 361.8a1.79 1.79 0 0 1 1.4 2.5 1.79 1.79 0 0 1-2.8 .6l-.3-1M247.1 369.9h.5M247.2 373a1.51 1.51 0 0 1-1.2-1.9 1.51 1.51 0 0 1 2.1-.9 1.54 1.54 0 0 0-2.2 .9 1.54 1.54 0 0 0 1.4 2M247.2 369.9h.3M247.5 369.9h.1M247.7 370a1.6 1.6 0 0 0-1.8 1.1 1.6 1.6 0 0 0 .8 1.9M247.7 361.8a2.05 2.05 0 0 1 .9 2.4 2.05 2.05 0 0 1-2.1 1.4"/>
<path d="M247.7 370h.1M249.6 371.8a.88 .88 0 0 1 1.3 .1 .88 .88 0 0 1-.4 1.3 .88 .88 0 0 1-1.2-.6zM250.1 370.9l-2.4-.8a1.52 1.52 0 0 0-1.6 1 1.52 1.52 0 0 0 .7 1.8l2.4 .8M251 371.8a1.4 1.4 0 0 0-2.4-.3 1.4 1.4 0 0 0 .9 2.3l1-.4"/>
<circle cx="294.4" cy="123.7" r="4.8"/>
<circle cx="249.9" cy="155.3" r=".49"/>
<circle cx="294.4" cy="154.2" r="4.8"/>
<circle cx="294.4" cy="197.8" r="4.8"/>
<circle cx="250.1" cy="372.4" r=".49"/>
</g>
<g fill="none" stroke="#c0c0c0" stroke-width=".42">
<path d="M52 5v5M102 5v5M152 5v5M202 5v5M252 5v5M302 5v10M352 5v5M402 5v5M452 5v5M502 5v5M552 5v5M15 60h5"/>
<path d="M584 60h5M15 110h5M584 110h5M15 160h5M584 160h5M15 210h10M579 210h10M15 260h5M584 260h5M15 310h5M584 310h5M15 360h5"/>
<path d="M584 360h5M52 410v5M102 410v5M152 410v5M202 410v5M252 410v5M302 405v10M352 410v5M402 410v5M452 410v5M502 410v5M502.8 405.8h81.2"/>
<path d="M552 410v5"/>
</g>
<path d="M484.6 354.8v25.5M502.8 354.8v55.2M554.8 354.8v6.4M584 354.8h-125.4v55.2M458.6 371.8h125.4M458.6 376h44.2M502.8 361.2h81.2M458.6 380.3h44.2M458.6 393h125.4M547 405.8v4.2" fill="none" stroke="#c0c0c0" stroke-width=".5"/>
<path d="M15 5h574v410h-574zM20 10h564v400h-564z" fill="none" stroke="#c0c0c0" stroke-width=".7"/>
<path d="M248.6 154.1l3.4-.4v1zM247.9 197.8l3.3-.5v1zM209 145v.3l.3-.1-.3 .1a.34 .34 0 0 0 .5 .2 .34 .34 0 0 0 .1-.6 .34 .34 0 0 0-.6 .1z" fill="#000"/>
<g font-size="14.6" fill="#808080">
<text x="339.1" y="62.2">Part right_rail_support</text>
<text x="339.1" y="79.7">is symmetrical</text>
</g>
<text font-size="14.6" x="525.1" y="407.2">RK19_0101</text>
<g font-size="7.1">
<text x="57.9" y="29.1">Notes</text>
<text x="57.9" y="38.7">1. ALL DIMENSIONS ARE MM</text>
<text x="57.9" y="48.2">2. THE MATERIALS AND MANUFACTURING METHODS USED MUST COMPLY</text>
<text x="57.9" y="57.8">WITH ROHS 2002/95/EC.</text>
<text x="57.9" y="67.3">3. ALL DIMENSIONS SHOWN SHALL BE CONSIDERED CRITICAL TO FUNCTION</text>
<text x="57.9" y="76.9">AND CHECKED DURING FIRST ARTICLE INSPECTION.</text>
<text x="57.9" y="86.4">4.ALL CUT/SHARP EDGES WILL BE TREATED FOR OXYDATION PREVENTION.</text>
<text x="57.9" y="96">5. COMPONENT SHALL BE CLEAN AND FREE FROM FOREIGN MATERIAL. DIRT,</text>
<text x="57.9" y="105.5">OIL,GREASE,OR OTHER CONTAMINANTS ARE NOT ALLOWED</text>
</g>
<text font-size="5.6" x="524.6" y="384.5">Left_support</text>
<g font-size="5.3">
<text x="33.1" y="9.9">12</text>
<text x="74.1" y="9.9">11</text>
<text x="124.1" y="9.9">10</text>
<text x="175.6" y="9.9">9</text>
<text x="225.6" y="9.9">8</text>
<text x="275.6" y="9.9">7</text>
<text x="325.6" y="9.9">6</text>
<text x="375.6" y="9.9">5</text>
<text x="425.6" y="9.9">4</text>
<text x="475.6" y="9.9">3</text>
<text x="525.6" y="9.9">2</text>
<text x="566.6" y="9.9">1</text>
<text x="15.7" y="37.4">H</text>
<text x="584.7" y="37.4">H</text>
<text x="15.2" y="87.4">G</text>
<text x="584.2" y="87.4">G</text>
<text x="16.2" y="137.4">F</text>
<text x="585.2" y="137.4">F</text>
<text x="16.1" y="187.4">E</text>
<text x="585.1" y="187.4">E</text>
<text x="15.5" y="237.4">D</text>
<text x="584.5" y="237.4">D</text>
<text x="15.4" y="287.4">C</text>
<text x="584.4" y="287.4">C</text>
<text x="16" y="337.4">B</text>
<text x="585" y="337.4">B</text>
<text x="15.5" y="387.4">A</text>
<text x="584.5" y="387.4">A</text>
<text x="33.1" y="414.9">12</text>
<text x="74.1" y="414.9">11</text>
<text x="124.1" y="414.9">10</text>
<text x="175.6" y="414.9">9</text>
<text x="225.6" y="414.9">8</text>
<text x="275.6" y="414.9">7</text>
<text x="325.6" y="414.9">6</text>
<text x="375.6" y="414.9">5</text>
<text x="425.6" y="414.9">4</text>
<text x="475.6" y="414.9">3</text>
<text x="525.6" y="414.9">2</text>
<text x="566.6" y="414.9">1</text>
</g>
<g font-size="4.7">
<text x="293.1" y="125.4">1</text>
<text x="293.1" y="155.9">2</text>
<text x="293.1" y="199.5">3</text>
<text x="331.9" y="232.8">No.</text>
<text x="326.9" y="237.3">ARTICLE</text>
<text x="366.6" y="235.1">PART</text>
<text x="417.3" y="235.1">PART NUMBER</text>
<text x="551.1" y="235.1">QTY</text>
<text x="411.5" y="243.5">RK19_010104_MS01</text>
<text x="486.1" y="243.5">RK19_010104_MS01</text>
<text x="423" y="252.3">TP4_6_12</text>
<text x="421.6" y="262.5">PL_M5_ZC</text>
</g>
<g font-size="4.2">
<text x="494.2" y="234.9">DESCRIPTION</text>
<text x="334.6" y="243.4">1</text>
<text x="349.2" y="243.4">left_rail_support</text>
<text x="554.3" y="243.4">1</text>
<text x="349.2" y="250.1">TP4-6mm-12-</text>
<text x="334.6" y="252.1">2</text>
<text x="349.2" y="254.2">PennEngineering</text>
<text x="491.6" y="252.1">Guide pin 6mm</text>
<text x="554.3" y="252.1">2</text>
<text x="334.6" y="262.3">3</text>
<text x="349.2" y="260.3">PL-M5-ZC-</text>
<text x="472.9" y="262.3">Nylon Insert Self-Locking Fasteners</text>
<text x="554.3" y="262.3">6</text>
<text x="349.2" y="264.4">PennEngineering</text>
<text x="569.3" y="359.6">A</text>
</g>
<text font-size="2.8" x="512.3" y="408.6">1:2</text>
<text font-size="2.1" x="503.7" y="374.6">TITLE</text>
<g font-size="2">
<text x="460.8" y="357.6">FINISH:</text>
<text x="516.6" y="359">DO NOT SCALE DRAWING</text>
<text x="557.3" y="359.2">REVISION</text>
<text x="486.9" y="361.1">DEBURR AND</text>
<text x="486.9" y="363.6">BREAK SHARP</text>
<text x="506" y="364.6">UNLESS OTHERWISE SPECIFIED:</text>
<text x="486.9" y="366.1">EDGES</text>
<text x="506" y="367.1">DIMENSIONS ARE IN MILLIMETERS</text>
<text x="506" y="369.6">GENERAL TOLERANCES: ISO 2768-M</text>
<text x="467.4" y="374.6">NAME</text>
<text x="491.1" y="374.6">DATE</text>
<text x="465.5" y="378.7">JJ Chanut</text>
<text x="489" y="378.6">11/1/2021</text>
<text x="459.6" y="395.5">MATERIAL:</text>
<text x="504" y="395.5">PART NUMBER</text>
<text x="504.1" y="408.6">SCALE:</text>
<text x="548.5" y="408.6">SHEET 1 OF 2</text>
</g>
</svg>
